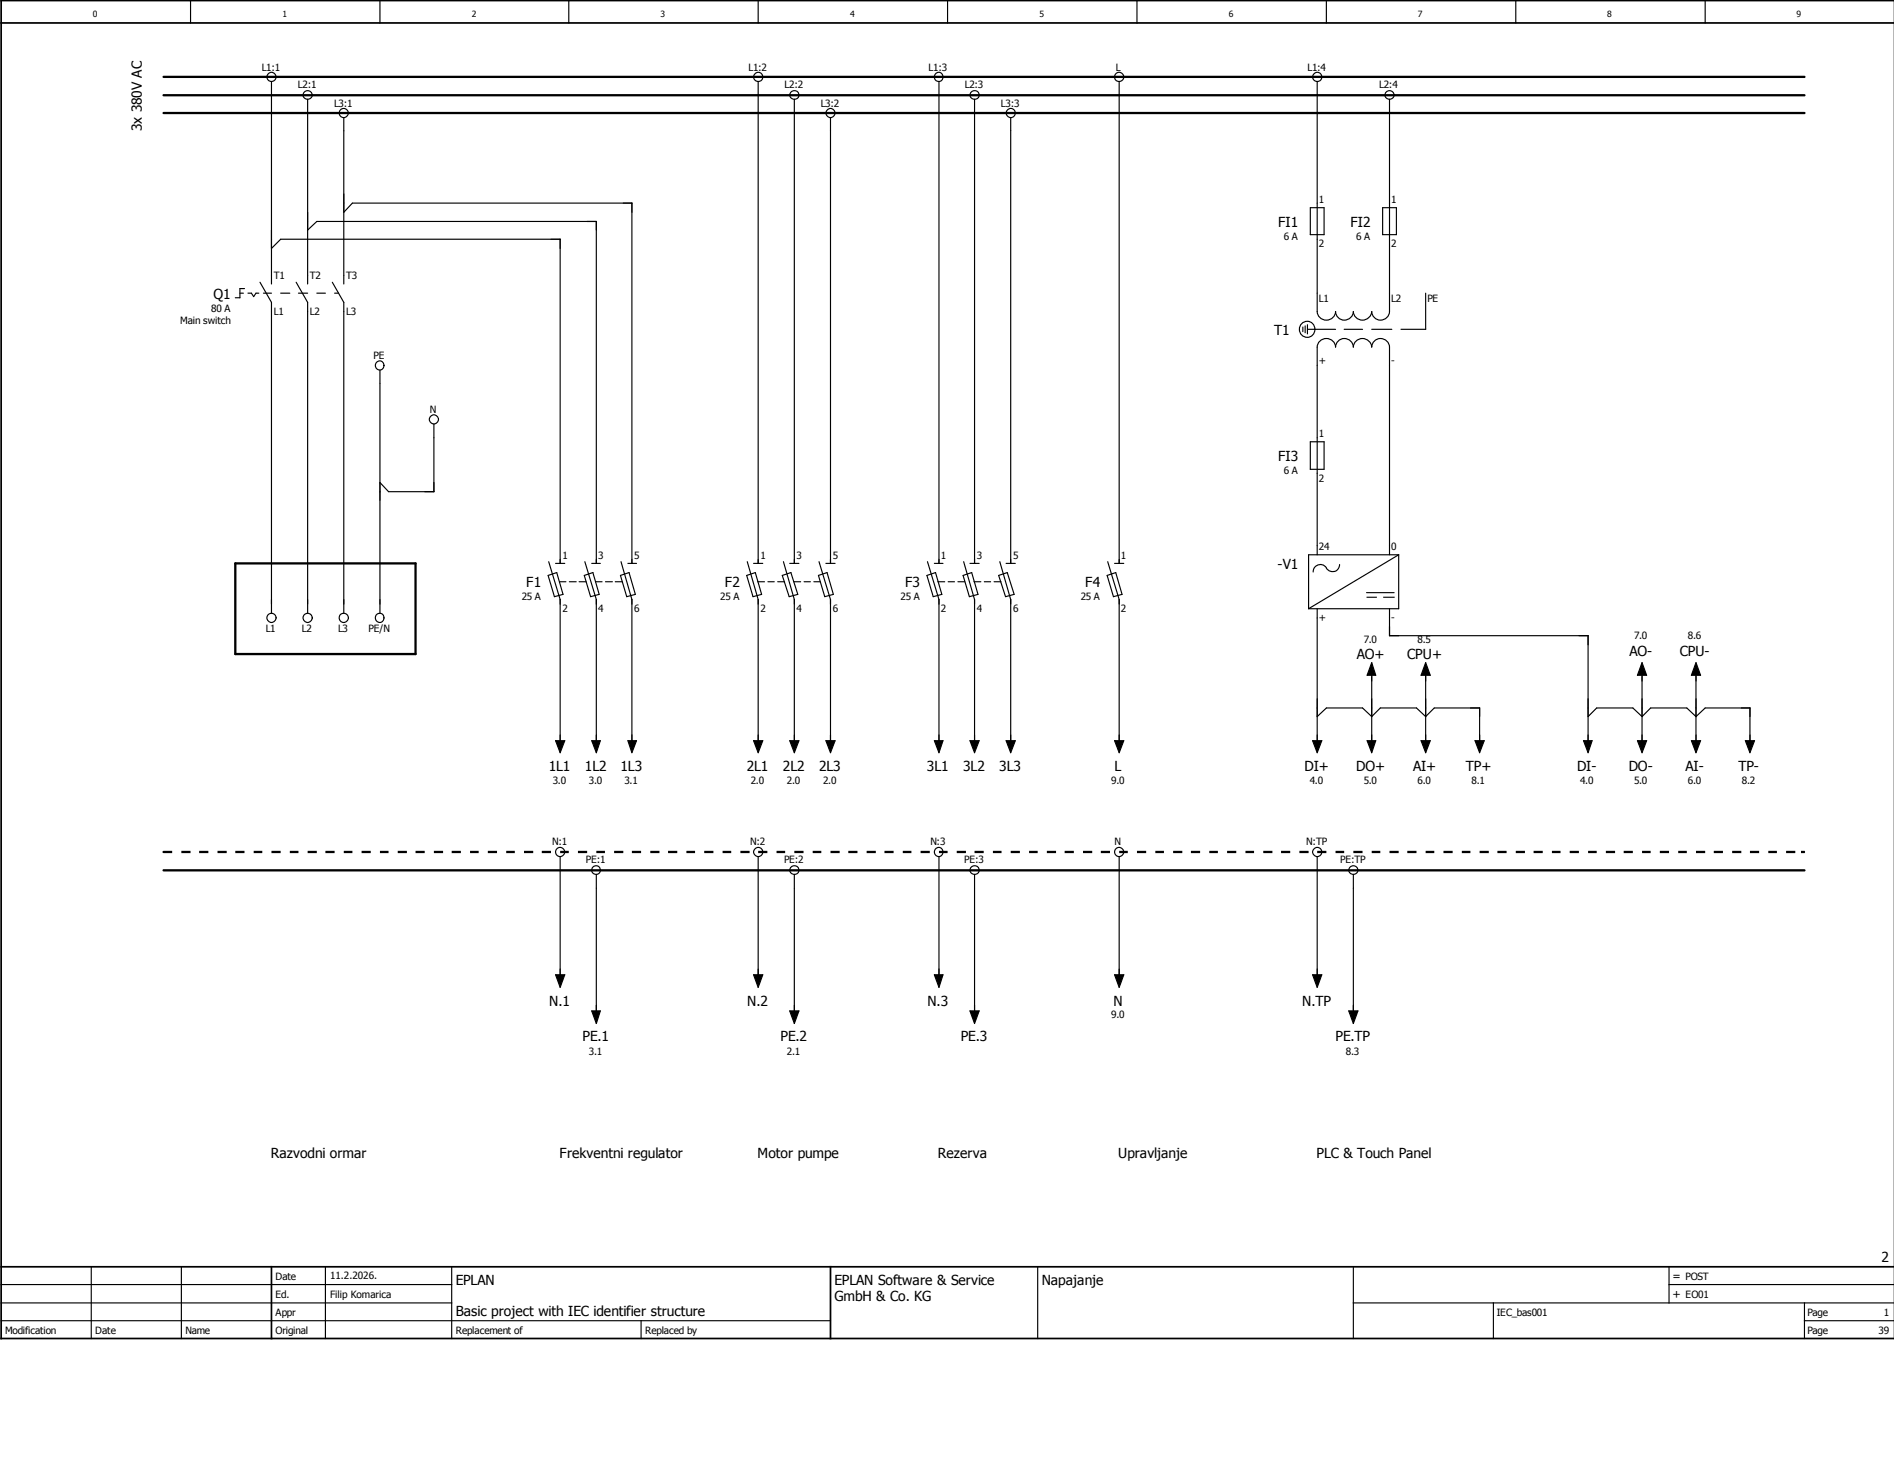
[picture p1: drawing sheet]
<svg xmlns="http://www.w3.org/2000/svg" width="279mm" height="216mm" viewBox="0 0 279 216" stroke-linecap="round" stroke-linejoin="round" font-family="sans-serif">
<path d="M197.8 -.1l-197.7 197.8M0 197.4l.3 .3M0 192.6l7.2 5.1" fill="none" stroke="#fff" stroke-width=".15"/>
<g fill="none" stroke="#000" stroke-width=".17">
<path d="M28.1 .1v3.3M40 12v29.9M45.4 14.6v27.3M50.7 17.4v24.5M56 .1v3.3M83.9 .1v3.3M111.8 .1v3.3M111.8 12v71.1M117.2 14.6v68.5M122.5 17.4v65.7M138.5 12v71.1M139.8 .1v3.3"/>
<path d="M143.8 14.6v68.5M149.1 17.4v65.7M165.1 12v71.1M167.7 .1v3.3M194.3 12v34a1.36 1.36 0 0 0 1.4 1.2 1.36 1.36 0 0 0 1.3-1.2 1.31 1.31 0 0 0 1.3 1.2 1.31 1.31 0 0 0 1.3-1.2 1.36 1.36 0 0 0 1.4 1.2 1.36 1.36 0 0 0 1.4-1.2 1.31 1.31 0 0 0 1.3 1.2 1.31 1.31 0 0 0 1.3-1.2v-31.4M195.7 .1v3.3M223.6 .1v3.3M251.5 .1v3.3M40 36.7l1.4-1.4h41.2v47.8M45.4 34l1.3-1.3h41.3v50.4M50.7 31.3l1.3-1.3h41.2v53.1M193.3 30.6h2v4h-2z"/>
<path d="M204 30.6h2v4h-2zM35.4 43.3h.5M36.1 42.6h-.7v1.3h-.7M36.6 43.3h.5l.3 .5 .4-.5h.4M38.4 41.7l1.6 2.9v45.9M38.9 43.3h1.1M41.4 43.3h1.4M43.7 41.7l1.7 2.9v45.9M44 43.3h1.4M46.7 43.3h1.3M49 41.7l1.7 2.9v45.9M49.4 43.3h.6"/>
<path d="M56 54.6v35.9M192.2 48.3v.6M192.5 48.1v1M192.9 48.6h4.1M192.9 47.9v1.4M198.3 48.6h2.7M202.4 48.6h2.9M210.3 43.3v5.3h-3.6M64 62.6v10h-6.7l-1.3-1.4M193.3 65.2h2v4.1h-2zM80.9 84.9l1.2-.4 1 3.2-1.3 .4zM80.9 82.9l1.7 5.6v21.9"/>
<path d="M82 83.1h1.3M82.5 85.9h1M84 85.9h1M85.4 85.9h1M86.2 84.9l1.3-.4 .9 3.2-1.3 .4zM86.3 82.9l1.7 5.6v21.9M87.3 83.1h1.3M87.9 85.9h.9M89.3 85.9h1M90.8 85.9h1M91.5 84.9l1.3-.4 .9 3.2-1.2 .4zM91.6 82.9l1.6 5.6v21.9"/>
<path d="M92.6 83.1h1.3M110.2 84.9l1.2-.4 1 3.2-1.3 .4zM110.2 82.9l1.6 5.6v21.9M111.2 83.1h1.3M111.8 85.9h1M113.3 85.9h.9M114.7 85.9h1M115.4 84.9l1.3-.4 1 3.2-1.3 .4zM115.6 82.9l1.6 5.6v21.9M116.5 83.1h1.4M117.1 85.9h1M118.6 85.9h.9"/>
<path d="M120.1 85.9h.9M120.7 84.9l1.3-.4 .9 3.2-1.2 .4zM120.8 82.9l1.7 5.6v21.9M121.8 83.1h1.4M136.7 84.9l1.3-.4 .9 3.2-1.2 .4zM136.8 82.9l1.7 5.6v21.9M137.8 83.1h1.3M138.3 85.9h1.1M139.9 85.9h.9M141.3 85.9h1M142.1 84.9l1.2-.4 1 3.2-1.3 .4zM142.2 82.9l1.6 5.6v21.9"/>
<path d="M143.1 83.1h1.3M143.7 85.9h1M145.2 85.9h.9M146.6 85.9h1.1M147.3 84.9l1.3-.4 1 3.2-1.3 .4zM147.5 82.9l1.6 5.6v21.9M148.4 83.1h1.4M163.3 84.9l1.3-.4 .9 3.2-1.2 .4zM163.4 82.9l1.7 5.6v21.9M164.4 83.1h1.4M194.3 81.9v-30.7a1.36 1.36 0 0 1 1.4-1.2 1.36 1.36 0 0 1 1.3 1.2 1.31 1.31 0 0 1 1.3-1.2 1.31 1.31 0 0 1 1.3 1.2 1.36 1.36 0 0 1 1.4-1.2 1.36 1.36 0 0 1 1.4 1.2 1.31 1.31 0 0 1 1.3-1.2 1.31 1.31 0 0 1 1.3 1.2v30.7M194.3 89.8v20.6"/>
<path d="M197.6 83.3a1.03 1.03 0 0 1-.8 1.1 1.03 1.03 0 0 1-1.1-.6 1.05 1.05 0 0 0-1.2-.4 1.05 1.05 0 0 0-.8 1M201.6 88.1h1.5M201.6 87.5h4.1M202.4 99.7v10.7M202.4 97.8l.5 1.9h-1.2zM204.1 88.1h1.6M205 89.8v4h29.3v16.6M206.3 81.9l-13.3 7.9M206.3 81.9v7.9h-13.3M206.3 81.9h-13.3v7.9M210.3 99.7v10.7M210.3 97.8l.7 1.9h-1.4z"/>
<path d="M242.2 99.7v10.7M242.2 97.8l.7 1.9h-1.3zM250.2 99.7v10.7M250.2 97.8l.7 1.9h-1.4zM82 109.3h1.3l-.7 1.8zM87.3 109.3h1.3l-.6 1.8zM92.6 109.3h1.3l-.7 1.8zM111.2 109.3h1.3l-.7 1.8zM116.5 109.3h1.4l-.7 1.8zM121.8 109.3h1.4l-.7 1.8zM137.8 109.3h1.3l-.6 1.8zM143.1 109.3h1.3l-.6 1.8z"/>
<path d="M148.4 109.3h1.4l-.7 1.8zM164.4 109.3h1.4l-.7 1.8zM193.6 109.3h1.4l-.7 1.8zM194.3 105.7l1.4-1.2h5.3l1.4 1.2 1.2-1.2h5.4l1.3 1.2 1.3-1.2h6.7v5.9M201.7 109.3h1.2l-.5 1.8zM209.6 109.3h1.4l-.7 1.8zM217.6 109.3h1.3l-.6 1.8zM233.6 109.3h1.3l-.6 1.8zM234.3 105.7l1.2-1.2h5.4l1.3 1.2 1.3-1.2h5.3l1.4 1.2 1.3-1.2h6.6v5.9M241.6 109.3h1.3l-.7 1.8zM249.5 109.3h1.4l-.7 1.8zM257.5 109.3h1.3l-.7 1.8z"/>
<path d="M82.6 126.4v18.6M88 129v21.4M111.8 126.4v18.6M117.2 129v21.4M138.5 126.4v18.6M143.8 129v21.4M165.1 126.4v18.6M194.3 126.4v18.6M199.6 129v21.4M82 143.8h1.3l-.7 1.9zM87.3 149.2h1.3l-.6 1.8zM111.2 143.8h1.3l-.7 1.9z"/>
<path d="M116.5 149.2h1.4l-.7 1.8zM137.8 143.8h1.3l-.6 1.9zM143.1 149.2h1.3l-.6 1.8zM164.4 143.8h1.4l-.7 1.9zM193.6 143.8h1.4l-.7 1.9zM199 149.2h1.3l-.7 1.8zM.2 194.9h122.3M.2 192.3h66.4M.2 189.6h66.4M13.5 186.9v10.6M26.8 186.9v10.6M48 186.9v10.6"/>
<path d="M66.6 186.9v10.6M94.6 194.9v2.6M153.1 186.9v10.6M199.6 192.3h79.8M199.6 186.9v10.6M220.3 192.3v5.2M246.2 189.6h33.2M246.2 186.9v5.4M266.2 194.9h13.2M266.2 192.3v5.2"/>
<circle cx="40" cy="11.4" r=".68"/>
<circle cx="45.4" cy="14" r=".66"/>
<circle cx="50.7" cy="16.7" r=".68"/>
<circle cx="111.8" cy="11.4" r=".68"/>
<circle cx="117.2" cy="14" r=".66"/>
<circle cx="122.5" cy="16.7" r=".67"/>
<circle cx="138.4" cy="11.3" r=".66"/>
<circle cx="143.8" cy="14" r=".66"/>
<circle cx="149.1" cy="16.7" r=".67"/>
<circle cx="165.1" cy="11.4" r=".69"/>
<circle cx="194.3" cy="11.4" r=".68"/>
<circle cx="205" cy="14" r=".66"/>
<circle cx="56" cy="53.9" r=".65"/>
<circle cx="192.8" cy="48.6" r="1.17"/>
<circle cx="64" cy="61.9" r=".67"/>
<circle cx="40.1" cy="91.2" r=".67"/>
<circle cx="45.4" cy="91.2" r=".67"/>
<circle cx="50.7" cy="91.2" r=".68"/>
<circle cx="56" cy="91.2" r=".65"/>
<circle cx="82.6" cy="125.7" r=".68"/>
<circle cx="87.9" cy="128.4" r=".64"/>
<circle cx="111.9" cy="125.7" r=".67"/>
<circle cx="117.2" cy="128.4" r=".66"/>
<circle cx="138.5" cy="125.7" r=".65"/>
<circle cx="143.8" cy="128.4" r=".66"/>
<circle cx="165.1" cy="125.7" r=".68"/>
<circle cx="194.3" cy="125.7" r=".67"/>
<circle cx="199.7" cy="128.4" r=".66"/>
</g>
<path d="M.2 3.4h279.2M279.4 .1h-279.2v197.4h279.2M.2 186.9h279.2M40 186.9v10.6M122.5 186.9v10.6" fill="none" stroke="#000" stroke-width=".25"/>
<path d="M24.1 11.3h242.1M24.1 14.1h242.1M24.1 16.7h242.1M34.7 83.1h26.6v13.4h-26.6zM24.1 128.4h242.1" fill="none" stroke="#000" stroke-width=".34"/>
<g fill="#000">
<path d="M202.4 97.8l.5 1.9h-1.2zM210.3 97.8l.7 1.9h-1.4zM242.2 97.8l.7 1.9h-1.3zM250.2 97.8l.7 1.9h-1.4zM82 109.3h1.3l-.7 1.8zM87.3 109.3h1.3l-.6 1.8zM92.6 109.3h1.3l-.7 1.8zM111.2 109.3h1.3l-.7 1.8zM116.5 109.3h1.4l-.7 1.8zM121.8 109.3h1.4l-.7 1.8zM137.8 109.3h1.3l-.6 1.8zM143.1 109.3h1.3l-.6 1.8z"/>
<path d="M148.4 109.3h1.4l-.7 1.8zM164.4 109.3h1.4l-.7 1.8zM193.6 109.3h1.4l-.7 1.8zM201.7 109.3h1.2l-.5 1.8zM209.6 109.3h1.4l-.7 1.8zM217.6 109.3h1.3l-.6 1.8zM233.6 109.3h1.3l-.6 1.8zM241.6 109.3h1.3l-.7 1.8zM249.5 109.3h1.4l-.7 1.8zM257.5 109.3h1.3l-.7 1.8zM265.7 125.6h.5l.1 .2-.6 .1zM82 143.8h1.3l-.7 1.9z"/>
<path d="M87.3 149.2h1.3l-.6 1.8zM111.2 143.8h1.3l-.7 1.9zM116.5 149.2h1.4l-.7 1.8zM137.8 143.8h1.3l-.6 1.9zM143.1 149.2h1.3l-.6 1.8zM164.4 143.8h1.4l-.7 1.9zM193.6 143.8h1.4l-.7 1.9zM199 149.2h1.3l-.7 1.8z"/>
<path d="M24 125.6v.1l.1 .2h1.3v-.3zM26.8 125.6v.3h1.3v-.3zM29.4 125.6v.3h1.3v-.3zM32.1 125.6v.3h1.3v-.3zM34.7 125.6v.3h1.4v-.3zM37.4 125.6v.3h1.3v-.3zM40 125.6v.3h1.4v-.3zM42.8 125.6v.3h1.2v-.3zM45.4 125.6v.3h1.3v-.3zM48 125.6v.3h1.4v-.3zM50.7 125.6v.3h1.3v-.3zM53.3 125.6v.3h1.4v-.3zM56 125.6v.3h1.3v-.3zM58.7 125.6v.3h1.3v-.3zM61.3 125.6v.3h1.4v-.3zM64 125.6v.3h1.4v-.3zM66.6 125.6v.3h1.4v-.3zM69.3 125.6v.3h1.3v-.3zM72 125.6v.3h1.3v-.3zM74.7 125.6v.3h1.2v-.3zM77.3 125.6v.3h1.4v-.3zM79.9 125.6v.3h1.4v-.3zM82.6 125.6v.3h1.3v-.3zM85.3 125.6v.3h1.3v-.3zM88 125.6v.3h1.2v-.3zM90.6 125.6v.3h1.3v-.3zM93.2 125.6v.3h1.4v-.3zM95.9 125.6v.3h1.4v-.3zM98.6 125.6v.3h1.3v-.3zM101.3 125.6v.3h1.2v-.3zM103.9 125.6v.3h1.3v-.3zM106.6 125.6v.3h1.3v-.3zM109.2 125.6v.3h1.4v-.3zM111.8 125.6v.3h1.4v-.3zM114.6 125.6v.3h1.2v-.3zM117.2 125.6v.3h1.3v-.3zM119.9 125.6v.3h1.3v-.3zM122.5 125.6v.3h1.4v-.3zM125.1 125.6v.3h1.4v-.3zM127.8 125.6v.3h1.4v-.3zM130.5 125.6v.3h1.3v-.3zM133.2 125.6v.3h1.3v-.3zM135.8 125.6v.3h1.4v-.3zM138.5 125.6v.3h1.3v-.3zM141.1 125.6v.3h1.4v-.3zM143.8 125.6v.3h1.3v-.3zM146.5 125.6v.3h1.2v-.3zM149.1 125.6v.3h1.4v-.3zM151.8 125.6v.3h1.3v-.3zM154.4 125.6v.3h1.4v-.3zM157.1 125.6v.3h1.3v-.3zM159.8 125.6v.3h1.3v-.3zM162.4 125.6v.3h1.3v-.3zM165.1 125.6v.3h1.3v-.3zM167.7 125.6v.3h1.4v-.3zM170.4 125.6v.3h1.3v-.3zM173.1 125.6v.3h1.3v-.3zM175.7 125.6v.3h1.3v-.3zM178.4 125.6v.3h1.3v-.3zM181 125.6v.3h1.4v-.3zM183.7 125.6v.3h1.3v-.3zM186.4 125.6v.3h1.3v-.3zM189 125.6v.3h1.3v-.3zM191.7 125.6v.3h1.3v-.3zM194.3 125.6v.3h1.4v-.3zM197 125.6v.3h1.3v-.3zM199.6 125.6v.3h1.4v-.3zM202.4 125.6v.3h1.2v-.3zM205 125.6v.3h1.3v-.3zM207.6 125.6v.3h1.4v-.3zM210.3 125.6v.3h1.3v-.3zM212.9 125.6v.3h1.4v-.3zM215.6 125.6v.3h1.3v-.3zM218.3 125.6v.3h1.3v-.3zM220.9 125.6v.3h1.3v-.3zM223.6 125.6v.3h1.4v-.3zM226.2 125.6v.3h1.4v-.3zM228.9 125.6v.3h1.3v-.3zM231.6 125.6v.3h1.3v-.3zM234.3 125.6v.3h1.2v-.3zM236.9 125.6v.3h1.4v-.3zM239.5 125.6v.3h1.4v-.3zM242.2 125.6v.3h1.3v-.3zM244.9 125.6v.3h1.3v-.3zM247.6 125.6v.3h1.2v-.3zM250.2 125.6v.3h1.3v-.3zM252.8 125.6v.3h1.4v-.3zM255.5 125.6v.3h1.4v-.3zM258.1 125.6v.3h1.4v-.3zM260.9 125.6v.3h1.2v-.3zM263.5 125.6v.3h1.3v-.3z"/>
</g>
<g font-size="2">
<text x="20.9" y="19.4" transform="rotate(-90 20.9 19.4)">3x 380V AC</text>
<text x="188.6" y="33.5">FI1</text>
<text x="199.2" y="33.5">FI2</text>
<text x="31.5" y="44.1">Q1</text>
<text x="188" y="49.4">T1</text>
<text x="188.6" y="68.1">FI3</text>
<text x="188.5" y="84">-V1</text>
<text x="77.6" y="86.7">F1</text>
<text x="106.9" y="86.7">F2</text>
<text x="133.5" y="86.7">F3</text>
<text x="160.1" y="86.7">F4</text>
<text x="200.2" y="97.2">AO+</text>
<text x="207.6" y="97.2">CPU+</text>
<text x="240.4" y="96.8">AO-</text>
<text x="247.8" y="96.8">CPU-</text>
<text x="80.9" y="113.8">1L1</text>
<text x="86.3" y="113.8">1L2</text>
<text x="91.5" y="113.8">1L3</text>
<text x="110.2" y="113.8">2L1</text>
<text x="115.5" y="113.8">2L2</text>
<text x="120.8" y="113.8">2L3</text>
<text x="136.7" y="113.8">3L1</text>
<text x="142.1" y="113.8">3L2</text>
<text x="147.4" y="113.8">3L3</text>
<text x="164.4" y="113.8">L</text>
<text x="192.4" y="113.8">DI+</text>
<text x="200.1" y="113.8">DO+</text>
<text x="208.4" y="113.8">AI+</text>
<text x="216.2" y="113.8">TP+</text>
<text x="232.7" y="113.8">DI-</text>
<text x="240.3" y="113.8">DO-</text>
<text x="248.7" y="113.8">AI-</text>
<text x="256.5" y="113.8">TP-</text>
<text x="81" y="148.4">N.1</text>
<text x="110.2" y="148.4">N.2</text>
<text x="136.8" y="148.4">N.3</text>
<text x="164.3" y="148.4">N</text>
<text x="192.1" y="148.4">N.TP</text>
<text x="85.9" y="153.7">PE.1</text>
<text x="115.1" y="153.7">PE.2</text>
<text x="141.7" y="153.7">PE.3</text>
<text x="197" y="153.7">PE.TP</text>
<text x="40" y="170.9">Razvodni ormar</text>
<text x="82.5" y="170.9">Frekventni regulator</text>
<text x="111.8" y="170.9">Motor pumpe</text>
<text x="138.3" y="170.9">Rezerva</text>
<text x="164.9" y="170.9">Upravljanje</text>
<text x="194.2" y="170.9">PLC &amp; Touch Panel</text>
<text x="67.2" y="189.6">EPLAN</text>
<text x="123.1" y="189.6">EPLAN Software &amp; Service</text>
<text x="153.7" y="189.6">Napajanje</text>
<text x="277.5" y="186.3">2</text>
<text x="67.2" y="194.2">Basic project with IEC identifier structure</text>
<text x="123.1" y="192">GmbH &amp; Co. KG</text>
</g>
<g font-size="1.7">
<text x="246.7" y="191.5">+</text>
<text x="246.7" y="188.9">=</text>
</g>
<g font-size="1.5">
<text x="38.6" y="10.4">L1:1</text>
<text x="110.4" y="10.4">L1:2</text>
<text x="137" y="10.4">L1:3</text>
<text x="164.6" y="10.4">L</text>
<text x="192.9" y="10.4">L1:4</text>
<text x="43.9" y="13">L2:1</text>
<text x="49.3" y="15.7">L3:1</text>
<text x="115.7" y="13">L2:2</text>
<text x="121.1" y="15.7">L3:2</text>
<text x="142.3" y="13">L2:3</text>
<text x="147.7" y="15.7">L3:3</text>
<text x="203.5" y="13">L2:4</text>
<text x="194.6" y="30">1</text>
<text x="205.2" y="30">1</text>
<text x="189.4" y="35.4">6 A</text>
<text x="200.1" y="35.4">6 A</text>
<text x="40.4" y="41.2">T1</text>
<text x="45.7" y="41.2">T2</text>
<text x="51.1" y="41.2">T3</text>
<text x="194.6" y="36.5">2</text>
<text x="205.2" y="36.5">2</text>
<text x="26.6" y="47.8">Main switch</text>
<text x="31.2" y="46">80 A</text>
<text x="40.4" y="46.5">L1</text>
<text x="45.7" y="46.5">L2</text>
<text x="51.1" y="46.5">L3</text>
<text x="194.6" y="44.6">L1</text>
<text x="205.2" y="44.6">L2</text>
<text x="210.6" y="44.6">PE</text>
<text x="55.1" y="52.9">PE</text>
<text x="194.6" y="53.8">+</text>
<text x="205.2" y="53.8">-</text>
<text x="63.4" y="61">N</text>
<text x="194.6" y="64.5">1</text>
<text x="189.4" y="69.9">6 A</text>
<text x="194.6" y="71.1">2</text>
<text x="83" y="82.5">1</text>
<text x="88.2" y="82.5">3</text>
<text x="93.6" y="82.5">5</text>
<text x="112.2" y="82.5">1</text>
<text x="117.5" y="82.5">3</text>
<text x="122.9" y="82.5">5</text>
<text x="138.8" y="82.5">1</text>
<text x="144.1" y="82.5">3</text>
<text x="149.4" y="82.5">5</text>
<text x="165.4" y="82.5">1</text>
<text x="194.6" y="81.1">24</text>
<text x="205.2" y="81.1">0</text>
<text x="77" y="88.6">25 A</text>
<text x="106.3" y="88.6">25 A</text>
<text x="132.8" y="88.6">25 A</text>
<text x="159.4" y="88.6">25 A</text>
<text x="39.2" y="93.3">L1</text>
<text x="44.5" y="93.3">L2</text>
<text x="49.9" y="93.3">L3</text>
<text x="54.4" y="93.3">PE/N</text>
<text x="83" y="90.3">2</text>
<text x="88.2" y="90.3">4</text>
<text x="93.6" y="90.3">6</text>
<text x="112.2" y="90.3">2</text>
<text x="117.5" y="90.3">4</text>
<text x="122.9" y="90.3">6</text>
<text x="138.8" y="90.3">2</text>
<text x="144.1" y="90.3">4</text>
<text x="149.4" y="90.3">6</text>
<text x="165.4" y="90.3">2</text>
<text x="194.6" y="91.7">+</text>
<text x="201.2" y="94.8">7.0</text>
<text x="205.2" y="91.7">-</text>
<text x="209.1" y="94.8">8.5</text>
<text x="241" y="94.3">7.0</text>
<text x="249" y="94.3">8.6</text>
<text x="81.5" y="115.7">3.0</text>
<text x="86.9" y="115.7">3.0</text>
<text x="92.1" y="115.7">3.1</text>
<text x="110.7" y="115.7">2.0</text>
<text x="116.1" y="115.7">2.0</text>
<text x="121.4" y="115.7">2.0</text>
<text x="163.9" y="115.7">9.0</text>
<text x="193.2" y="115.7">4.0</text>
<text x="201.2" y="115.7">5.0</text>
<text x="209.1" y="115.7">6.0</text>
<text x="217.1" y="115.7">8.1</text>
<text x="233.1" y="115.7">4.0</text>
<text x="241" y="115.7">5.0</text>
<text x="249" y="115.7">6.0</text>
<text x="257" y="115.7">8.2</text>
<text x="81.4" y="124.7">N:1</text>
<text x="110.7" y="124.7">N:2</text>
<text x="137.2" y="124.7">N:3</text>
<text x="164.4" y="124.7">N</text>
<text x="192.7" y="124.7">N:TP</text>
<text x="86.4" y="127.4">PE:1</text>
<text x="115.7" y="127.4">PE:2</text>
<text x="142.2" y="127.4">PE:3</text>
<text x="197.7" y="127.4">PE:TP</text>
<text x="86.9" y="155.6">3.1</text>
<text x="116.1" y="155.6">2.1</text>
<text x="163.9" y="150.3">9.0</text>
<text x="198.5" y="155.6">8.3</text>
<text x="40.6" y="191.5">Ed.</text>
<text x="40.6" y="188.9">Date</text>
<text x="48.7" y="191.6">Filip Komarica</text>
<text x="48.7" y="188.7">11.2.2026.</text>
<text x="248.7" y="188.9">POST</text>
<text x="248.7" y="191.5">EO01</text>
<text x=".8" y="196.8">Modification</text>
<text x="14.1" y="196.8">Date</text>
<text x="27.3" y="196.8">Name</text>
<text x="40.6" y="196.8">Original</text>
<text x="40.6" y="194.2">Appr</text>
<text x="67.2" y="196.8">Replacement of</text>
<text x="95.2" y="196.9">Replaced by</text>
<text x="220.8" y="194.2">IEC_bas001</text>
<text x="266.6" y="194.2">Page</text>
<text x="266.6" y="196.8">Page</text>
<text x="277.1" y="196.8">39</text>
<text x="277.9" y="194.2">1</text>
</g>
<g font-size="1.3">
<text x="13.7" y="2.5">0</text>
<text x="41.7" y="2.5">1</text>
<text x="69.6" y="2.5">2</text>
<text x="97.5" y="2.5">3</text>
<text x="125.4" y="2.5">4</text>
<text x="153.3" y="2.5">5</text>
<text x="181.3" y="2.5">6</text>
<text x="209.1" y="2.5">7</text>
<text x="237.1" y="2.5">8</text>
<text x="265" y="2.5">9</text>
</g>
</svg>
